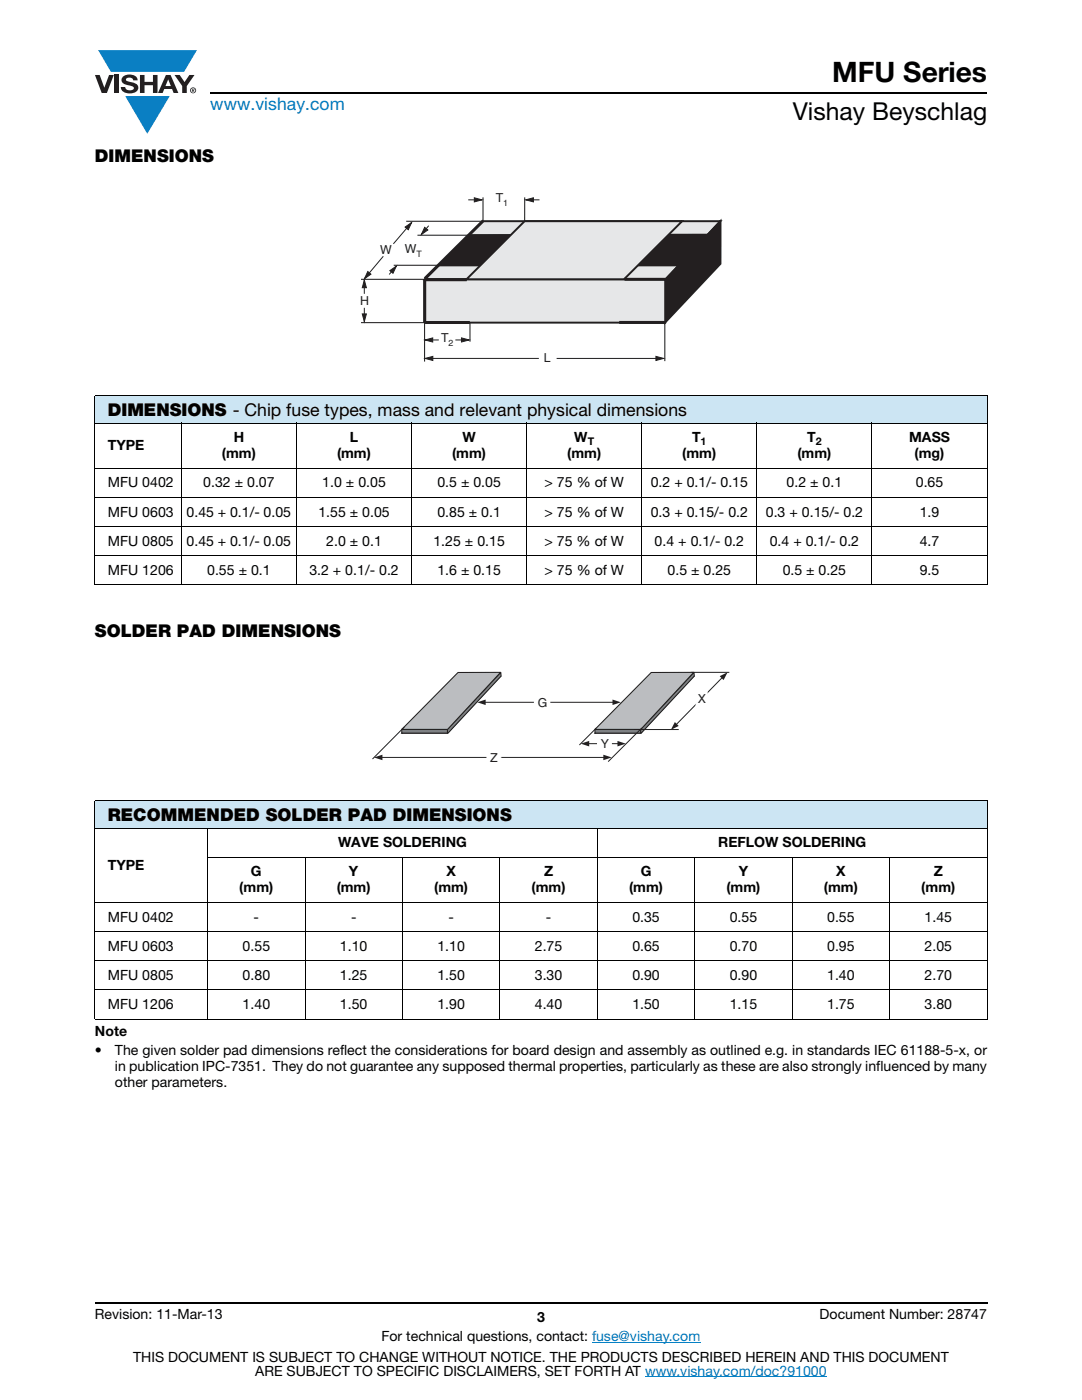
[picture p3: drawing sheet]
<svg xmlns="http://www.w3.org/2000/svg" width="216mm" height="279mm" viewBox="0 0 216 279" stroke-linecap="round" stroke-linejoin="round" font-family="sans-serif">
<g fill="#0a7fc3">
<path d="M19.6 10h19.7l-2.6 4.3h-1.1h-13.5z"/>
<path d="M25 19.2h8.9l-4.5 7.5z"/>
</g>
<g fill="#231f20">
<path d="M18.9 15h1l.9 2.5 1-2.5h.9l-1.4 3.6h-1z"/>
<path d="M22.9 15h.9v3.6h-.9z"/>
<path d="M24.6 15.3a2.1 2.1 0 0 1 2.8 .3l.1 .4h-.9a.79 .79 0 0 0-.7-.5 .79 .79 0 0 0-.8 .4l.3 .3 1 .2a1.08 1.08 0 0 1 1.2 1 1.08 1.08 0 0 1-1.1 1.2 1.73 1.73 0 0 1-2.4-1.2h.9a.96 .96 0 0 0 .8 .6 .96 .96 0 0 0 .9-.4 1.31 1.31 0 0 0-1.2-.6 1.03 1.03 0 0 1-1.1-.6 1.03 1.03 0 0 1 .2-1.1z"/>
<path d="M27.9 15h.9v1.3h1.7v-1.3h.9v3.6h-.9v-1.6h-1.7v1.6h-.9z"/>
<path d="M34.8 15h1.1l.9 1.4 1-1.4h1l-1.5 2.2v1.4h-.9v-1.4z"/>
<path d="M33.6 15.9l.5 1.3h-1.1zM33.1 15l-1.6 3.6h1l.3-.8h1.5l.3 .8h1l-1.6-3.6z"/>
<path d="M38.1 18a.46 .46 0 0 1 .9 0 .46 .46 0 0 1-.9 0zM37.9 18a.6 .6 0 0 0 1.2 0 .6 .6 0 0 0-1.2 0z"/>
<path d="M38.4 17.8h.2v.2h-.2zM38.3 17.7v.7h.1v-.3l.4 .3-.2-.3 .2-.2-.1-.2z"/>
</g>
<path d="M42 18.6h155M18.9 260h178.1" fill="none" stroke="#000" stroke-width=".36"/>
<path d="M118.1 267.9h21.7M128.7 274.8h36.3" fill="none" stroke="#007ec4" stroke-width=".2"/>
<g fill="#cce5f3">
<path d="M18.9 78.9h178.1v5.5h-178.1z"/>
<path d="M18.9 159.8h178.1v5.5h-178.1z"/>
</g>
<g fill="none" stroke="#000" stroke-width=".2">
<path d="M18.9 78.9h178.1M18.9 79v37.6M197 79v37.6M18.9 84.4h178.1M18.9 93.4h178.1M18.9 99.3h178.1M36.2 84.3v32.5M59.2 84.3v32.5M82.1 84.3v32.5M105.1 84.3v32.5M128.1 84.3v32.5M151 84.3v32.5"/>
<path d="M174 84.3v32.5M18.9 105.1h178.1M18.9 110.9h178.1M18.9 116.7h178.1M18.9 159.8h178.1M18.9 159.9v43.4M197 159.9v43.4M18.9 165.3h178.1M41.3 171.1h155.7M41.4 165.2v38.3M60.9 171v32.5M80.3 171v32.5"/>
<path d="M99.8 171v32.5M119.2 165.2v38.3M138.6 171v32.5M158.1 171v32.5M177.5 171v32.5M18.9 180.1h178.1M18.9 185.9h178.1M18.9 191.7h178.1M18.9 197.5h178.1M18.9 203.4h178.1"/>
</g>
<path d="M71.9 38.2h72.3v34.6h-72.3z" fill="#fff"/>
<path d="M84.8 55.7l11.6-11.6h47.3l-10.9 11.6z" fill="#e6e7e8"/>
<path d="M84.8 55.7l11.6-11.6h47.3l-10.9 11.6z" fill="none" stroke="#231f20" stroke-width=".39"/>
<path d="M143.8 44.1v8.5l-11.1 11.8v-8.6z" fill="#231f20"/>
<path d="M143.8 44.1v8.5l-11.1 11.8v-8.6z" fill="none" stroke="#231f20" stroke-width=".39"/>
<path d="M84.8 55.7h47.9v8.7h-47.9z" fill="#e6e7e8"/>
<path d="M84.8 55.7h47.9v8.7h-47.9z" fill="none" stroke="#231f20" stroke-width=".39"/>
<path d="M72 55.7h12.8M72 64.4h12.8M84.7 64.4v7.8M132.7 64.3v7.8" fill="none" stroke="#231f20" stroke-width=".21"/>
<path d="M93.7 46.9l47.6-.1-5.8 6.2h-47.9z" fill="#231f20"/>
<path d="M93.7 46.9l47.6-.1-5.8 6.2h-47.9z" fill="none" stroke="#231f20" stroke-width=".39"/>
<path d="M93.1 55.7l11.6-11.6h31.4l-11.6 11.6z" fill="#e6e7e8"/>
<path d="M93.1 55.7l11.6-11.6h31.4l-11.6 11.6z" fill="none" stroke="#231f20" stroke-width=".39"/>
<path d="M96.4 39.4v4.8M104.7 39.4v4.7M78.6 52.9h8.9M81.1 44.2h15.3M83.3 46.9h10.3M93.8 64.5v3.7" fill="none" stroke="#231f20" stroke-width=".21"/>
<path d="M84.7 55.7v8.7M84.9 55.8h8.3M96.4 44l-11.6 11.6M124.6 55.7h8.3M84.8 64.4h9M123.6 64.3h9.2" fill="none" stroke="#231f20" stroke-width=".6"/>
<path d="M72.7 61.4v2.8" fill="none" stroke="#231f20" stroke-width=".2"/>
<path d="M72.3 62.6h.8l-.4 1.6z" fill="#231f20"/>
<path d="M72.7 55.9v2.7M72.3 62.6h.8l-.4 1.6z" fill="none" stroke="#231f20" stroke-width=".2"/>
<path d="M72.7 55.9l.4 1.5h-.8z" fill="#231f20"/>
<path d="M72.7 55.9l.4 1.5h-.8zM84.8 67.8h2.8" fill="none" stroke="#231f20" stroke-width=".2"/>
<path d="M84.8 67.8l1.5-.4v.9z" fill="#231f20"/>
<path d="M84.8 67.8l1.5-.4v.9zM90.9 67.8h2.7" fill="none" stroke="#231f20" stroke-width=".2"/>
<path d="M92.1 67.4l1.5 .4-1.5 .5z" fill="#231f20"/>
<path d="M82.1 44.4l-3.6 4.3M92.1 67.4l1.5 .4-1.5 .5z" fill="none" stroke="#231f20" stroke-width=".2"/>
<path d="M80.8 45.3l1.3-.9-.6 1.4z" fill="#231f20"/>
<path d="M76.5 51.1l-3.8 4.5M80.8 45.3l1.3-.9-.6 1.4z" fill="none" stroke="#231f20" stroke-width=".2"/>
<path d="M73.4 54.2l.6 .5-1.3 .9z" fill="#231f20"/>
<path d="M73.4 54.2l.6 .5-1.3 .9zM111.1 71.5h21.3" fill="none" stroke="#231f20" stroke-width=".2"/>
<path d="M130.9 71.1l1.5 .4-1.5 .4z" fill="#231f20"/>
<path d="M84.8 71.5h22.7M130.9 71.1l1.5 .4-1.5 .4z" fill="none" stroke="#231f20" stroke-width=".2"/>
<path d="M84.8 71.5l1.6-.4v.8z" fill="#231f20"/>
<path d="M104.9 39.9h2.8M84.8 71.5l1.6-.4v.8z" fill="none" stroke="#231f20" stroke-width=".2"/>
<path d="M104.9 39.9l1.5-.4v.8z" fill="#231f20"/>
<path d="M93.4 39.9h2.8M104.9 39.9l1.5-.4v.8z" fill="none" stroke="#231f20" stroke-width=".2"/>
<path d="M94.6 39.5l1.6 .4-1.6 .4z" fill="#231f20"/>
<path d="M94.6 39.5l1.6 .4-1.6 .4zM79.1 53.1l-1.4 1.7" fill="none" stroke="#231f20" stroke-width=".2"/>
<path d="M77.8 54l1.3-.9-.7 1.4z" fill="#231f20"/>
<path d="M77.8 54l1.3-.9-.7 1.4zM85.5 45l-1.4 1.8" fill="none" stroke="#231f20" stroke-width=".2"/>
<path d="M84.7 45.4l.7 .5-1.3 .9z" fill="#231f20"/>
<path d="M84.7 45.4l.7 .5-1.3 .9z" fill="none" stroke="#231f20" stroke-width=".2"/>
<path d="M74.3 134.1h71.2v18.5h-71.2z" fill="#fff"/>
<path d="M137.8 134.2h7.7M144.2 135.2l-9.3 9.5" fill="none" stroke="#231f20" stroke-width=".2"/>
<g fill="#231f20">
<path d="M143.6 134.9l1.6-.7-.8 1.5z"/>
<path d="M134.7 144.1l.7 .8-1.5 .8z"/>
</g>
<path d="M117.3 148.4h6.2M119 145.3l-3.4 3.4" fill="none" stroke="#231f20" stroke-width=".2"/>
<g fill="#231f20">
<path d="M115.9 148.4l1.7-.5v1.1z"/>
<path d="M123.2 147.9l1.7 .5-1.7 .6z"/>
</g>
<path d="M119.2 148h2.8v.7h-2.8z" fill-rule="evenodd" fill="#fff"/>
<path d="M119.2 148h2.8v.7h-2.8z" fill="none" stroke="#fff" stroke-width=".2"/>
<path d="M139 138h2.1v2.8h-2.2z" fill-rule="evenodd" fill="#fff"/>
<path d="M139 138h2.1v2.8h-2.2z" fill="none" stroke="#fff" stroke-width=".2"/>
<path d="M91.4 135l8.6-.1-10.7 11.4h-9.1z" fill="none" stroke="#231f20" stroke-width=".2"/>
<path d="M80.2 145.6h9.1v.7h-9.1z" fill="#808285"/>
<path d="M80.2 145.6h9.1v.7h-9.1z" fill="none" stroke="#231f20" stroke-width=".21"/>
<path d="M99.9 134.2l.1 .7-10.7 11.4v-.8z" fill-rule="evenodd" fill="#808285"/>
<path d="M99.9 134.2l.1 .7-10.7 11.4v-.8z" fill="none" stroke="#231f20" stroke-width=".21"/>
<path d="M91.4 134.2h8.5l-10.6 11.4h-9.1z" fill-rule="evenodd" fill="#bbbdc0"/>
<path d="M91.4 134.2h8.5l-10.6 11.4h-9.1z" fill="none" stroke="#231f20" stroke-width=".21"/>
<path d="M96.7 140.2h25.8" fill="none" stroke="#231f20" stroke-width=".2"/>
<g fill="#231f20">
<path d="M95.2 140.2l1.7-.6v1.1z"/>
<path d="M122.2 139.6l1.7 .6-1.7 .5z"/>
</g>
<path d="M106.6 139.6h3.1v1.3h-3.1z" fill="#fff"/>
<path d="M106.6 139.6h3.1v1.3h-3.1z" fill="none" stroke="#fff" stroke-width=".2"/>
<path d="M76.2 151.2h44.4" fill="none" stroke="#231f20" stroke-width=".2"/>
<g fill="#231f20">
<path d="M74.6 151.2l1.7-.6v1.1z"/>
<path d="M120.4 150.6l1.7 .6-1.7 .5z"/>
</g>
<path d="M97.2 150.8h2.7v.7h-2.7z" fill-rule="evenodd" fill="#fff"/>
<path d="M97.2 150.8h2.7v.7h-2.7z" fill="none" stroke="#fff" stroke-width=".2"/>
<path d="M129.9 135l8.6-.1-10.6 11.4h-9.2zM80.7 145.1l-6.4 6.4" fill="none" stroke="#231f20" stroke-width=".2"/>
<path d="M118.7 145.6h9.1v.7h-9.1z" fill="#808285"/>
<path d="M118.7 145.6h9.1v.7h-9.1z" fill="none" stroke="#231f20" stroke-width=".21"/>
<path d="M138.5 134.2v.7l-10.7 11.4v-.8z" fill-rule="evenodd" fill="#808285"/>
<path d="M138.5 134.2v.7l-10.7 11.4v-.8z" fill="none" stroke="#231f20" stroke-width=".21"/>
<path d="M129.9 134.2h8.6l-10.6 11.4h-9.2z" fill-rule="evenodd" fill="#bbbdc0"/>
<path d="M129.9 134.2h8.6l-10.6 11.4h-9.2z" fill="none" stroke="#231f20" stroke-width=".21"/>
<path d="M126.5 145.6h8.9M128.1 145.3l-6.7 6.7" fill="none" stroke="#231f20" stroke-width=".2"/>
<text font-size="5.6" x="166" y="16.4">MFU Series</text>
<text font-size="4.9" x="158.2" y="24">Vishay Beyschlag</text>
<text font-size="3.5" fill="#007ec4" x="42" y="21.9">www.vishay.com</text>
<g font-size="3.5">
<text x="18.9" y="32.3">DIMENSIONS</text>
<text x="21.5" y="83.1">DIMENSIONS - Chip fuse types, mass and relevant physical dimensions</text>
<text x="18.9" y="127.2">SOLDER PAD DIMENSIONS</text>
<text x="21.5" y="163.9">RECOMMENDED SOLDER PAD DIMENSIONS</text>
</g>
<g font-size="2.8">
<text x="21.5" y="89.9">TYPE</text>
<text x="46.6" y="88.3">H</text>
<text x="69.8" y="88.3">L</text>
<text x="92.3" y="88.3">W</text>
<text x="114.6" y="88.3">W</text>
<text x="138.1" y="88.3">T</text>
<text x="161.1" y="88.3">T</text>
<text x="181.4" y="88.3">MASS</text>
<text x="44.3" y="91.4">(mm)</text>
<text x="67.2" y="91.4">(mm)</text>
<text x="90.2" y="91.4">(mm)</text>
<text x="113.2" y="91.4">(mm)</text>
<text x="136.1" y="91.4">(mm)</text>
<text x="159.1" y="91.4">(mm)</text>
<text x="182.5" y="91.4">(mg)</text>
<text x="21.5" y="97.3">MFU 0402</text>
<text x="40.6" y="97.3">0.32 ± 0.07</text>
<text x="64.3" y="97.3">1.0 ± 0.05</text>
<text x="87.3" y="97.3">0.5 ± 0.05</text>
<text x="108.7" y="97.3">&gt; 75 % of W</text>
<text x="129.8" y="97.3">0.2 + 0.1/- 0.15</text>
<text x="157" y="97.3">0.2 ± 0.1</text>
<text x="182.7" y="97.3">0.65</text>
<text x="21.5" y="103.1">MFU 0603</text>
<text x="37.2" y="103.1">0.45 + 0.1/- 0.05</text>
<text x="63.5" y="103.1">1.55 ± 0.05</text>
<text x="87.3" y="103.1">0.85 ± 0.1</text>
<text x="108.7" y="103.1">&gt; 75 % of W</text>
<text x="129.8" y="103.1">0.3 + 0.15/- 0.2</text>
<text x="152.8" y="103.1">0.3 + 0.15/- 0.2</text>
<text x="183.5" y="103.1">1.9</text>
<text x="21.5" y="108.9">MFU 0805</text>
<text x="37.2" y="108.9">0.45 + 0.1/- 0.05</text>
<text x="65.1" y="108.9">2.0 ± 0.1</text>
<text x="86.5" y="108.9">1.25 ± 0.15</text>
<text x="108.7" y="108.9">&gt; 75 % of W</text>
<text x="130.6" y="108.9">0.4 + 0.1/- 0.2</text>
<text x="153.6" y="108.9">0.4 + 0.1/- 0.2</text>
<text x="183.5" y="108.9">4.7</text>
<text x="21.5" y="114.7">MFU 1206</text>
<text x="41.3" y="114.7">0.55 ± 0.1</text>
<text x="61.7" y="114.7">3.2 + 0.1/- 0.2</text>
<text x="87.3" y="114.7">1.6 ± 0.15</text>
<text x="108.7" y="114.7">&gt; 75 % of W</text>
<text x="133.2" y="114.7">0.5 ± 0.25</text>
<text x="156.2" y="114.7">0.5 ± 0.25</text>
<text x="183.5" y="114.7">9.5</text>
<text x="21.5" y="173.6">TYPE</text>
<text x="67.5" y="169.1">WAVE SOLDERING</text>
<text x="143.3" y="169.1">REFLOW SOLDERING</text>
<text x="47.8" y="178.1">(mm)</text>
<text x="50.1" y="174.9">G</text>
<text x="67.2" y="178.1">(mm)</text>
<text x="69.6" y="174.9">Y</text>
<text x="86.6" y="178.1">(mm)</text>
<text x="89.1" y="174.9">X</text>
<text x="106.1" y="178.1">(mm)</text>
<text x="108.6" y="174.9">Z</text>
<text x="125.5" y="178.1">(mm)</text>
<text x="127.8" y="174.9">G</text>
<text x="145" y="178.1">(mm)</text>
<text x="147.4" y="174.9">Y</text>
<text x="164.4" y="178.1">(mm)</text>
<text x="166.9" y="174.9">X</text>
<text x="183.8" y="178.1">(mm)</text>
<text x="186.3" y="174.9">Z</text>
<text x="21.5" y="183.9">MFU 0402</text>
<text x="50.6" y="183.9">-</text>
<text x="70" y="183.9">-</text>
<text x="89.5" y="183.9">-</text>
<text x="108.9" y="183.9">-</text>
<text x="126.2" y="183.9">0.35</text>
<text x="145.6" y="183.9">0.55</text>
<text x="165.1" y="183.9">0.55</text>
<text x="184.5" y="183.9">1.45</text>
<text x="21.5" y="189.7">MFU 0603</text>
<text x="48.4" y="189.7">0.55</text>
<text x="67.8" y="189.7">1.10</text>
<text x="87.3" y="189.7">1.10</text>
<text x="106.7" y="189.7">2.75</text>
<text x="126.2" y="189.7">0.65</text>
<text x="145.6" y="189.7">0.70</text>
<text x="165.1" y="189.7">0.95</text>
<text x="184.5" y="189.7">2.05</text>
<text x="21.5" y="195.6">MFU 0805</text>
<text x="48.4" y="195.6">0.80</text>
<text x="67.8" y="195.6">1.25</text>
<text x="87.3" y="195.6">1.50</text>
<text x="106.7" y="195.6">3.30</text>
<text x="126.2" y="195.6">0.90</text>
<text x="145.6" y="195.6">0.90</text>
<text x="165.1" y="195.6">1.40</text>
<text x="184.5" y="195.6">2.70</text>
<text x="21.5" y="201.4">MFU 1206</text>
<text x="48.4" y="201.4">1.40</text>
<text x="67.8" y="201.4">1.50</text>
<text x="87.3" y="201.4">1.90</text>
<text x="106.7" y="201.4">4.40</text>
<text x="126.2" y="201.4">1.50</text>
<text x="145.6" y="201.4">1.15</text>
<text x="165.1" y="201.4">1.75</text>
<text x="184.5" y="201.4">3.80</text>
<text x="18.9" y="206.7">Note</text>
<text x="18.9" y="210.5">•</text>
<text x="22.9" y="213.7">in publication IPC-7351. They do not guarantee any supposed thermal properties, particularly as these are also strongly influenced by many</text>
<text x="22.9" y="210.5">The given solder pad dimensions reflect the considerations for board design and assembly as outlined e.g. in standards IEC 61188-5-x, or</text>
<text x="22.9" y="216.9">other parameters.</text>
<text x="18.9" y="263.3">Revision: 11-Mar-13</text>
<text x="107.2" y="263.8">3</text>
<text x="163.6" y="263.3">Document Number: 28747</text>
<text x="76.1" y="267.7">For technical questions, contact: fuse@vishay.com</text>
<text x="26.5" y="271.7">THIS DOCUMENT IS SUBJECT TO CHANGE WITHOUT NOTICE. THE PRODUCTS DESCRIBED HEREIN AND THIS DOCUMENT</text>
<text x="50.9" y="274.6">ARE SUBJECT TO SPECIFIC DISCLAIMERS, SET FORTH AT www.vishay.com/doc?91000</text>
</g>
<g font-size="2.5" fill="#231f20">
<text x="98.9" y="40.4">T</text>
<text x="75.9" y="50.7">W</text>
<text x="80.8" y="50.5">W</text>
<text x="71.9" y="60.9">H</text>
<text x="88" y="68.3">T</text>
<text x="108.5" y="72.2">L</text>
<text x="107.3" y="141">G</text>
<text x="139.3" y="140.4">X</text>
<text x="119.9" y="149.3">Y</text>
<text x="97.8" y="152.1">Z</text>
</g>
<g font-size="2.1">
<text x="117.3" y="88.8">T</text>
<text x="139.8" y="88.8">1</text>
<text x="162.8" y="88.8">2</text>
</g>
<g font-size="1.8" fill="#231f20">
<text x="100.4" y="41.1">1</text>
<text x="83.1" y="51.2">T</text>
<text x="89.5" y="69">2</text>
</g>
</svg>
